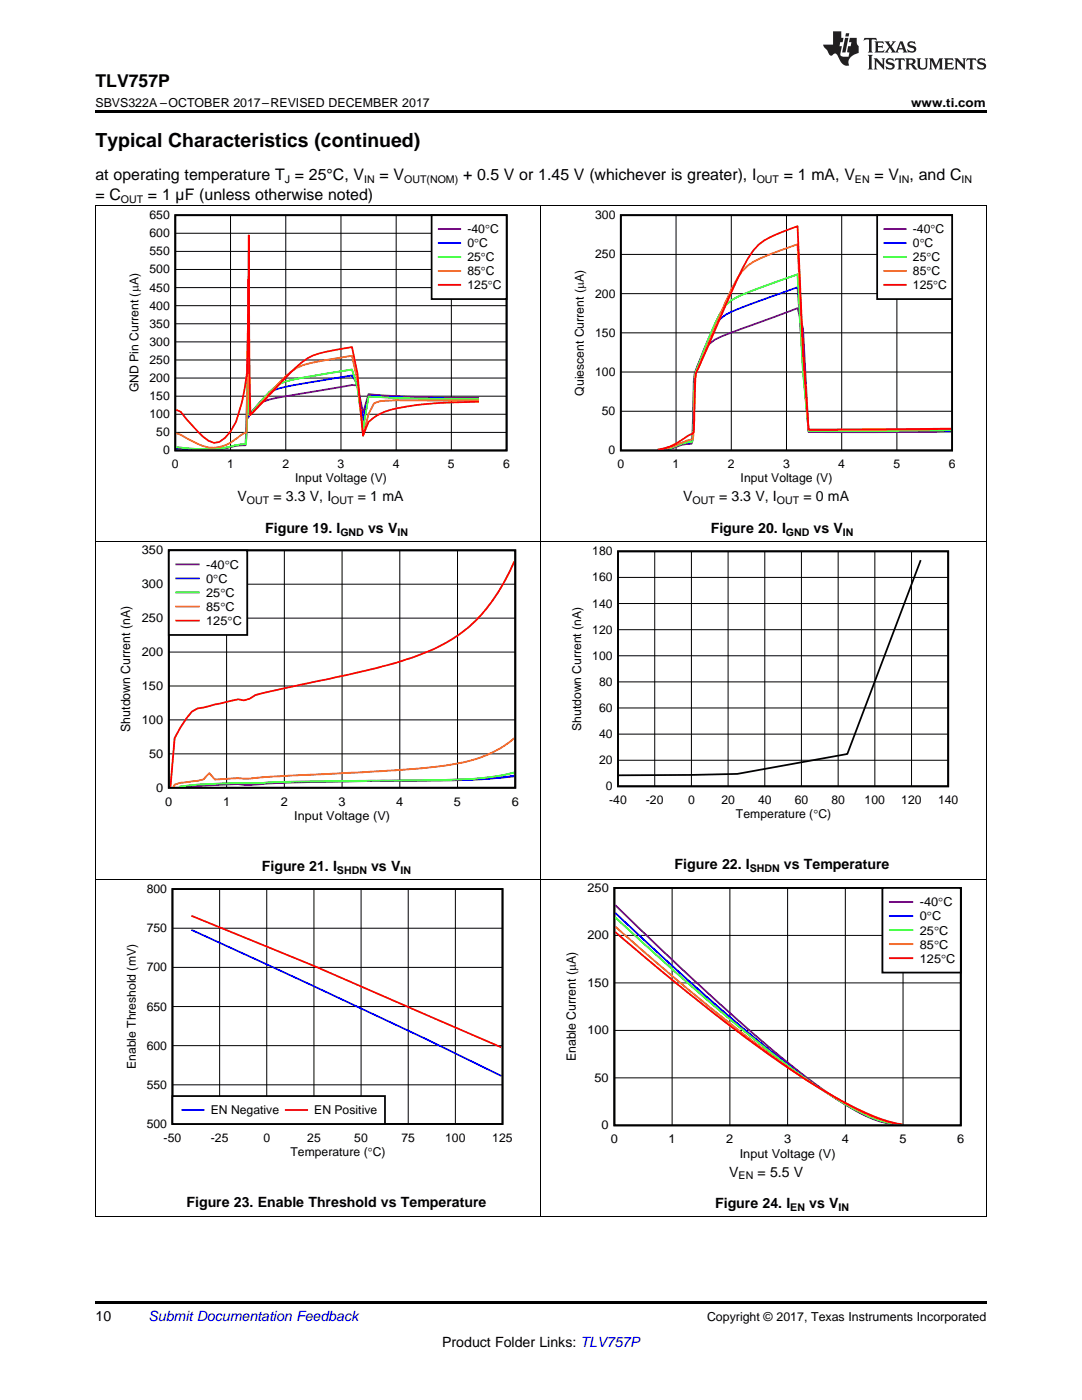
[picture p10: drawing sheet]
<svg xmlns="http://www.w3.org/2000/svg" width="216mm" height="279mm" viewBox="0 0 216 279" stroke-linecap="round" stroke-linejoin="round" font-family="sans-serif">
<path d="M19 259.7h177.8v.5h-177.8z" fill="#000"/>
<g fill="none" stroke="#000" stroke-width=".2">
<path d="M19.1 175.5v67.4M107.9 175.5v67.4M134.1 177.2v47.4M145.6 177.2v47.4M157.2 177.2v47.4M168.7 177.2v47.4M180.2 177.2v47.4M196.8 175.5v67.4M122.6 196.2h69.1M122.6 186.7h69.1M122.6 215.1h69.1M122.6 205.6h69.1"/>
<path d="M19 242.9h177.8"/>
</g>
<path d="M122.6 177.2h69.1v47.4h-69.1z" fill="none" stroke="#000" stroke-width=".36"/>
<path d="M122.8 180.6l11.3 10.9a334.3 334.3 0 0 0 30 25.8 46.1 46.1 0 0 0 11.5 6.5l2.9 .6" fill="none" stroke="#800080" stroke-width=".36"/>
<path d="M122.8 182.2l10.2 9.5a335 335 0 0 0 29.9 25 55.3 55.3 0 0 0 12.7 7l3.2 .7" fill="none" stroke="#00f" stroke-width=".36"/>
<path d="M122.8 183.1l9 8.2a334.5 334.5 0 0 0 31.1 25.4 59.7 59.7 0 0 0 12.7 7l3.4 .7" fill="none" stroke="#0f0" stroke-width=".36"/>
<path d="M122.8 184.9l5.6 4.9a333.2 333.2 0 0 0 34.5 27l1.2 .7a50.7 50.7 0 0 0 13.8 6.6l1.8 .3" fill="none" stroke="#f60" stroke-width=".36"/>
<path d="M122.8 186l4.4 3.8a336.7 336.7 0 0 0 34.6 26.3l2.3 1.4a58.1 58.1 0 0 0 13.8 6.5l2.2 .4" fill="none" stroke="#f00" stroke-width=".36"/>
<path d="M176.1 177.2h15.6v16.9h-15.6z" fill-rule="evenodd" fill="#fff"/>
<path d="M176.1 177.2h15.6v16.9h-15.6z" fill="none" stroke="#000" stroke-width=".36"/>
<path d="M177.6 180h4.4" fill="none" stroke="#800080" stroke-width=".36"/>
<path d="M177.6 182.8h4.4" fill="none" stroke="#00f" stroke-width=".36"/>
<path d="M177.6 185.6h4.4" fill="none" stroke="#0f0" stroke-width=".36"/>
<path d="M177.6 188.4h4.4" fill="none" stroke="#f60" stroke-width=".36"/>
<path d="M177.6 191.2h4.4" fill="none" stroke="#f00" stroke-width=".36"/>
<path d="M24.8 176.5h77.4v54.7h-77.4z" fill-rule="evenodd" fill="#fff"/>
<path d="M34.4 177.4h65.9v46.9h-65.9z" fill="none" stroke="#000" stroke-width=".35"/>
<path d="M43.8 177.4v46.9M53.2 177.4v46.9M62.6 177.4v46.9M72 177.4v46.9M81.5 177.4v46.9M90.9 177.4v46.9M34.4 193.1h65.9M34.4 185.2h65.9M34.4 216.5h65.9M34.4 208.7h65.9M34.4 200.9h65.9" fill="none" stroke="#000" stroke-width=".2"/>
<path d="M38.2 185.6a2294.3 2294.3 0 0 1 61.9 29.2" fill="none" stroke="#00f" stroke-width=".35"/>
<path d="M38.2 182.8l24.4 10 37.5 16.2" fill="none" stroke="#f00" stroke-width=".35"/>
<path d="M34.4 218.7h42.4v5.6h-42.4z" fill-rule="evenodd" fill="#fff"/>
<path d="M34.4 218.7h42.4v5.6h-42.4z" fill="none" stroke="#000" stroke-width=".35"/>
<path d="M36.4 221.5h4.2" fill="none" stroke="#00f" stroke-width=".35"/>
<path d="M57 221.5h4.3" fill="none" stroke="#f00" stroke-width=".35"/>
<g fill="none" stroke="#000" stroke-width=".2">
<path d="M19.1 108.2v67.3M33.7 116.6h69.1M45.2 109.8v47.4M56.7 109.8v47.4M68.3 109.8v47.4M79.8 109.8v47.4M91.3 109.8v47.4M107.9 108.2v67.3M196.8 108.2v67.3M33.7 136.9h69.1M33.7 130.1h69.1M33.7 123.4h69.1"/>
<path d="M33.7 150.4h69.1M33.7 143.7h69.1M19 175.5h177.8"/>
</g>
<path d="M33.7 109.8h69.1v47.4h-69.1z" fill="none" stroke="#000" stroke-width=".36"/>
<path d="M102.6 154.9a329.4 329.4 0 0 1-26.3 .9l-8 .2a263.4 263.4 0 0 0-18.5 .7 71.4 71.4 0 0 0-10.3 .2l-2.3 .1" fill="none" stroke="#800080" stroke-width=".36"/>
<path d="M102.6 154.8a120.2 120.2 0 0 1-19.4 1l-21.9 .2-10.3 .4-3.5-.1-8 .4-3.6 .3" fill="none" stroke="#00f" stroke-width=".36"/>
<path d="M102.6 154.2a64.5 64.5 0 0 1-15.9 1.5l-27.7 .3-6.9 .3-8 .1a57.5 57.5 0 0 0-8.4 .6" fill="none" stroke="#0f0" stroke-width=".36"/>
<path d="M102.6 147.3a25.5 25.5 0 0 1-13.6 5.5 405.4 405.4 0 0 1-28.8 1.9l-8.1 .4a16.1 16.1 0 0 1-4.6 .2l-4.6 .3-1.1-1.3-1.2 1.2-1.1 .3-3.5 .4-1.2 .4-.1 .4" fill="none" stroke="#f60" stroke-width=".36"/>
<path d="M102.6 112a33 33 0 0 1-11.3 14.9 52.8 52.8 0 0 1-17.3 6.7l-21.9 4.8-1.1 .3-1.2 .7-1.1 .4-1.2-.2-8 1.8-1.2 .6-2.3 3.2-1.2 2.1-.8 9.7" fill="none" stroke="#f00" stroke-width=".36"/>
<path d="M33.7 109.8h15.6v16.9h-15.6z" fill-rule="evenodd" fill="#fff"/>
<path d="M33.7 109.8h15.6v16.9h-15.6z" fill="none" stroke="#000" stroke-width=".36"/>
<path d="M35.2 112.6h4.5" fill="none" stroke="#800080" stroke-width=".36"/>
<path d="M35.2 115.4h4.5" fill="none" stroke="#00f" stroke-width=".36"/>
<path d="M35.2 118.2h4.5" fill="none" stroke="#0f0" stroke-width=".36"/>
<path d="M35.2 121h4.5" fill="none" stroke="#f60" stroke-width=".36"/>
<path d="M35.2 123.9h4.5" fill="none" stroke="#f00" stroke-width=".36"/>
<path d="M113.7 109.1h77.4v54.7h-77.4z" fill-rule="evenodd" fill="#fff"/>
<path d="M123.3 110h65.9v46.9h-65.9zM183.7 111.8l-14.6 38.7-22 3.9-23.6 .3" fill="none" stroke="#000" stroke-width=".35"/>
<g fill="none" stroke="#000" stroke-width=".2">
<path d="M19.1 41.1v67.1M107.9 41.1v67.1M196.8 41.1v67.1M19 108.1h177.8M123.3 115.2h65.9M130.6 110v46.9M138 110v46.9M145.3 110v46.9M152.6 110v46.9M159.9 110v46.9M167.2 110v46.9M174.6 110v46.9"/>
<path d="M181.9 110v46.9M123.3 136.1h65.9M123.3 130.9h65.9M123.3 125.7h65.9M123.3 120.4h65.9M123.3 151.7h65.9M123.3 146.5h65.9M123.3 141.3h65.9"/>
</g>
<path d="M25.3 42h76.4v54.8h-76.4z" fill-rule="evenodd" fill="#fff"/>
<path d="M35 42.9h66.1v47h-66.1z" fill="none" stroke="#000" stroke-width=".35"/>
<g fill="none" stroke="#000" stroke-width=".2">
<path d="M35 57.4h66.1M35 53.8h66.1M35 50.2h66.1M35 46.6h66.1M46 42.9v47M57 42.9v47M68 42.9v47M79.1 42.9v47M90.1 42.9v47M35 79.1h66.1M35 75.4h66.1M35 71.8h66.1"/>
<path d="M35 68.2h66.1M35 64.6h66.1M35 61h66.1M35 86.3h66.1M35 82.7h66.1"/>
</g>
<path d="M95.6 79.4h-4.4a250.7 250.7 0 0 1-17.7-.8l-1.1 3.8-1.1-5.5-1.1-.1-8.8 1.5a67 67 0 0 0-8.8 1.8l-1.1 .8-1.2 1.2-.7 .8-.1 .5-.1-11.9-.2 12.9-.2 4.5-1.9 .1a15.6 15.6 0 0 1-5.5 .7l-6.5-.1" fill="none" stroke="#800080" stroke-width=".35"/>
<path d="M95.6 79.5l-13.2-.1-8.9-.5-1.1 5-1.1-7.2-1.1-1.8-6.6 1.1a66.2 66.2 0 0 0-8.8 1.8 14.5 14.5 0 0 0-4.5 4.3l-.7 1-.2-7.3-.3 12.9a12.1 12.1 0 0 0-4.2 .7 59.7 59.7 0 0 1-9.8 .1" fill="none" stroke="#00f" stroke-width=".35"/>
<path d="M95.6 79.6l-12.1-.1-10-.4-1.1 6.5-1.1-8.2-1.1-3.7-5.5 .9a52.2 52.2 0 0 0-8.8 2 16.7 16.7 0 0 0-4.4 4.1l-1.8 2.2-.2-17.9-.4 23.6-2 .2a29.8 29.8 0 0 1-12 .5" fill="none" stroke="#0f0" stroke-width=".35"/>
<path d="M95.6 79.9h-16.5a11.8 11.8 0 0 0-4.5 .6l-1.1 2.2-1.1 4.3-1.1-11-1.1-5-6.6 1.1a11.3 11.3 0 0 0-7.7 4.1l-6.1 6.7-.3-27.1-.1 19.7-.2 10.8-1 .5a9.4 9.4 0 0 1-5.5 2.6 8.6 8.6 0 0 1-4.4-1.4l-2.2-1.2-1-.3" fill="none" stroke="#f60" stroke-width=".35"/>
<path d="M95.6 80.2a81 81 0 0 0-17.7 1.6 9.9 9.9 0 0 0-4.4 2.4l-1.1 2.7-1.1-12.3-1.1-5.3-4.4 .7a11.7 11.7 0 0 0-7.7 4.2l-8.1 8.6-.4-35.8-.3 27.3-1 5.8a13.1 13.1 0 0 1-3.4 7.3l-1.1 .8-1.1 .2a9.9 9.9 0 0 1-4.4-3.6l-2.2-2.6-1-.4" fill="none" stroke="#f00" stroke-width=".35"/>
<path d="M86.1 42.9h15v16.8h-15z" fill-rule="evenodd" fill="#fff"/>
<path d="M86.1 42.9h15v16.8h-15z" fill="none" stroke="#000" stroke-width=".35"/>
<path d="M87.6 45.7h4.2" fill="none" stroke="#800080" stroke-width=".35"/>
<path d="M87.6 48.5h4.2" fill="none" stroke="#00f" stroke-width=".35"/>
<path d="M87.6 51.3h4.2" fill="none" stroke="#0f0" stroke-width=".35"/>
<path d="M87.6 54.1h4.2" fill="none" stroke="#f60" stroke-width=".35"/>
<path d="M87.6 56.8h4.2" fill="none" stroke="#f00" stroke-width=".35"/>
<path d="M114.2 42h76.4v54.8h-76.4z" fill-rule="evenodd" fill="#fff"/>
<path d="M123.9 42.9h66.1v47h-66.1z" fill="none" stroke="#000" stroke-width=".35"/>
<path d="M123.9 58.6h66.1M123.9 50.8h66.1M134.9 42.9v47M145.9 42.9v47M156.9 42.9v47M168 42.9v47M179 42.9v47M123.9 74.2h66.1M123.9 66.4h66.1M123.9 82.1h66.1" fill="none" stroke="#000" stroke-width=".2"/>
<path d="M189.8 86.2h-28.5l-1.1-20.6-1.1-4.1-13.2 4.9a12.9 12.9 0 0 0-4.4 2.3l-1.1 1.6-1.1 2.4a9.9 9.9 0 0 0-.9 3.4l-.3 12-.1 .5h-.8a8.8 8.8 0 0 0-3.4 1l-.6 .1" fill="none" stroke="#800080" stroke-width=".35"/>
<path d="M189.8 86l-28.5 .1-2.2-28.8-11 4a14.7 14.7 0 0 0-4.4 2.4l-1.1 1.4-1.1 2.2-2.9 7.2-.5 13.8-2.1 .3-2.2 .9-1 .2" fill="none" stroke="#00f" stroke-width=".35"/>
<path d="M189.8 85.9l-28.5 .1-1.1-11.7-1.1-19.5-4.4 1.5a61.7 61.7 0 0 0-8.8 3.6l-1.1 1a37.8 37.8 0 0 0-4.4 9.2l-1.4 3.7a5 5 0 0 0-.5 2.7l-.2 9.2-.2 2.5-2.1 .4-2.2 .8-1.3 .3" fill="none" stroke="#0f0" stroke-width=".35"/>
<path d="M189.8 85.7l-28.5 .1-1.1-14.8-1.1-22.2a72.1 72.1 0 0 0-8.8 3.5l-1.1 .7-1.1 1.1a42.9 42.9 0 0 0-4.4 8.6l-5 12-.3 11.1-.2 1.9-1.1 .2-1.1 .5a13.6 13.6 0 0 1-4.2 1.3" fill="none" stroke="#f60" stroke-width=".35"/>
<path d="M189.8 85.5l-28.5 .2-1.1-15.7-1.1-24.8-3.3 1.2a11 11 0 0 0-6.6 5.2 288.9 288.9 0 0 0-8.8 19.5l-1.5 3.4-.5 11.5-.1 .5-1 .4a12.6 12.6 0 0 1-6.1 2.8" fill="none" stroke="#f00" stroke-width=".35"/>
<path d="M175 42.9h15v16.8h-15z" fill-rule="evenodd" fill="#fff"/>
<path d="M175 42.9h15v16.8h-15z" fill="none" stroke="#000" stroke-width=".35"/>
<path d="M176.5 45.7h4.2" fill="none" stroke="#800080" stroke-width=".35"/>
<path d="M176.5 48.5h4.2" fill="none" stroke="#00f" stroke-width=".35"/>
<path d="M176.5 51.3h4.2" fill="none" stroke="#0f0" stroke-width=".35"/>
<path d="M176.5 54.1h4.2" fill="none" stroke="#f60" stroke-width=".35"/>
<path d="M176.5 56.8h4.2" fill="none" stroke="#f00" stroke-width=".35"/>
<path d="M19 41.1h177.8" fill="none" stroke="#000" stroke-width=".2"/>
<path d="M19 22h177.8v.5h-177.8z" fill="#000"/>
<g fill="#231f20">
<path d="M172.5 7.6l-.1 .5 .4-.2h.6v.1v2.1l-.2 .4h.9l-.2-.4v-2.1l.1-.1h.5l.5 .2-.2-.5zM174.5 8.3l.2 .3v1.5l-.2 .4h1.8l.2-.6a1.04 1.04 0 0 1-1.3 .2v-.7h.6l.3 .2v-.6l-.3 .2h-.6v-.6l.8-.1 .4 .3-.2-.5zM176.5 8.3l.9 1.1-.9 1.1h.8l-.2-.2 .4-.7 .5 .7-.2 .2h1.5l-.2-.2 .2-.4h.9l.1 .4-.2 .2h1l-.3-.3-.7-1.9h-.5l-.9 2-.8-1 .9-1h-.8l.1 .3-.4 .5-.3-.6 .1-.2zM179.7 8.6l.4 1h-.7zM181.3 8.4a.63 .63 0 0 0-.2 .7 .63 .63 0 0 0 .6 .4l.6 .2 .1 .2a.75 .75 0 0 1-.7 .4 .75 .75 0 0 1-.6-.5l.1 .7 .1-.1a1.11 1.11 0 0 0 1.5-.6 1.13 1.13 0 0 0-1.2-.8l-.1-.4a1.04 1.04 0 0 1 1.2 .2l-.2-.5-.2 .1-.4-.2zM173.2 10.9l.2 .4v2.2l-.2 .4h1l-.3-.4v-2.2l.3-.4zM174.3 11.6l.3 .4v1.5l-.3 .4h.8l-.2-.4v-1.3l1.5 1.7v-1.9l.2-.4h-.7l.2 .4v.9l-1.1-1.3zM177 11.8a.62 .62 0 0 0-.2 .7 .62 .62 0 0 0 .6 .4l.6 .1 .1 .3a.76 .76 0 0 1-.7 .3 .76 .76 0 0 1-.7-.4l.2 .7 .1-.1a1.11 1.11 0 0 0 1.5-.6 1.13 1.13 0 0 0-1.2-.8l-.1-.4a1.04 1.04 0 0 1 1.2 .2l-.2-.6-.2 .1-.5-.1zM178.7 11.6l-.2 .6a.61 .61 0 0 1 .8-.3v1.6l-.2 .4h.9l-.2-.4v-1.6a.63 .63 0 0 1 .7 .3l-.1-.6zM180.6 11.6l.3 .4v1.5l-.3 .4h1l-.2-.2-.1-.8 .6 .2a.76 .76 0 0 0 1.2 .7l-1-1a.58 .58 0 0 0 .6-.5 .58 .58 0 0 0-.5-.6zM181.4 11.9h.1a.45 .45 0 0 1 .5 .1 .45 .45 0 0 1 .1 .5l-.8 .2zM182.9 11.6l.2 .2a2.17 2.17 0 0 0 .3 1.9 .99 .99 0 0 0 1.6-.6v-1.1l.2-.4h-.7l.2 .2a1.92 1.92 0 0 1-.2 1.8 .6 .6 0 0 1-.9-.5v-1.1l.2-.4zM185.4 11.6l.2 .4v1.5l-.2 .4h.7l-.2-.4v-1.4l.8 1.8 .8-1.8v1.4l-.2 .4h.9l-.2-.4v-1.5l.2-.4h-.8l-.6 1.5-.6-1.5zM188.4 11.6l.2 .4v1.5l-.2 .4h1.8l.1-.6a1.04 1.04 0 0 1-1.2 .1v-.6h.5l.4 .2v-.6l-.4 .2h-.5v-.7h.8l.3 .3-.1-.6zM190.5 11.6l.2 .4v1.5l-.2 .4h.7l-.2-.4v-1.3l1.5 1.7v-1.9l.2-.4h-.7l.2 .4v.9l-1.1-1.3zM192.9 11.6l-.1 .6a.61 .61 0 0 1 .7-.3l.1 1.6-.3 .4h1l-.3-.4 .1-1.6a.63 .63 0 0 1 .7 .3l-.1-.6zM195.2 11.8a.62 .62 0 0 0-.2 .7 .62 .62 0 0 0 .6 .4l.6 .1 .1 .3a.76 .76 0 0 1-.7 .3 .76 .76 0 0 1-.6-.4l.1 .7 .1-.1a1.11 1.11 0 0 0 1.6-.6 1.13 1.13 0 0 0-1.3-.8l-.1-.4a1.04 1.04 0 0 1 1.2 .2l-.1-.6-.2 .1-.5-.1z"/>
<path d="M166.2 6.3v2.6h-1.9v.4l.8 .9a.91 .91 0 0 0 1 .8 .56 .56 0 0 1 .5-.3 .56 .56 0 0 1 .5 .3l.4 .8a1.53 1.53 0 0 0 1.9 1.2 1.54 1.54 0 0 1 1-2.1l.9-.3v-1.4a1.52 1.52 0 0 1-.4-1.6h-1.3l-.2 .8h.5l-.2 .8h-.5l-.1 1v.2l.4 .1-.2 .8a1.93 1.93 0 0 1-1.6-.3l.3-1.8h-.5l.2-.8h.4l.2-.8h-.4v-1.3zM168.6 7.6l-.6 2.9h.7l.6-2.9zM168.8 6.6l-.1 .7h.6l.2-.7z"/>
</g>
<text font-size="3.9" x="19" y="29.3">Typical Characteristics (continued)</text>
<text font-size="3.5" x="19" y="17.3">TLV757P</text>
<g font-size="3.2">
<text x="19" y="36">at operating temperature T = 25°C, V</text>
<text x="75.7" y="36">= V</text>
<text x="92.4" y="36">+ 0.5 V or 1.45 V (whichever is greater), I</text>
<text x="156.4" y="36">= 1 mA, V</text>
<text x="174.5" y="36">= V , and C</text>
<text x="19" y="39.9">= C</text>
<text x="29.5" y="39.9">= 1 µF (unless otherwise noted)</text>
</g>
<g font-size="2.8">
<text x="47.4" y="100">V</text>
<text x="54.6" y="100">= 3.3 V, I</text>
<text x="71.4" y="100">= 1 mA</text>
<text x="136.3" y="100">V</text>
<text x="143.5" y="100">= 3.3 V, I</text>
<text x="160.3" y="100">= 0 mA</text>
<text x="52.9" y="106.4">Figure 19. I</text>
<text x="73.4" y="106.4">vs V</text>
<text x="141.8" y="106.4">Figure 20. I</text>
<text x="162.3" y="106.4">vs V</text>
<text x="52.2" y="173.8">Figure 21. I</text>
<text x="74" y="173.8">vs V</text>
<text x="134.6" y="173.4">Figure 22. I</text>
<text x="156.4" y="173.4">vs Temperature</text>
<text x="145.5" y="234.8">V</text>
<text x="151.2" y="234.8">= 5.5 V</text>
<text x="37.2" y="240.8">Figure 23. Enable Threshold vs Temperature</text>
<text x="142.7" y="241.2">Figure 24. I</text>
<text x="161.5" y="241.2">vs V</text>
<text x="19" y="263.6">10</text>
<text x="88.2" y="268.9">Product Folder Links: TLV757P</text>
</g>
<text font-size="2.8" fill="#0000c8" x="29.6" y="263.6">Submit Documentation Feedback</text>
<g font-size="2.5">
<text x="19" y="21.4">SBVS322A –OCTOBER 2017–REVISED DECEMBER 2017</text>
<text x="181.8" y="21.4">www.ti.com</text>
<text x="28.3" y="110.6">350</text>
<text x="41.1" y="113.5">-40q</text>
<text x="45.9" y="113.5">C</text>
<text x="28.3" y="117.4">300</text>
<text x="41.1" y="116.3">0qC</text>
<text x="41.1" y="119.1">25qC</text>
<text x="28.3" y="124.2">250</text>
<text x="41.1" y="121.9">85qC</text>
<text x="41.1" y="124.7">125</text>
<text x="45.4" y="124.7">qC</text>
<text x="28.3" y="130.9">200</text>
<text x="28.3" y="137.7">150</text>
<text x="26" y="146.1" transform="rotate(-90 26 146.1)">Shutdown Current (nA)</text>
<text x="28.3" y="144.5">100</text>
<text x="29.7" y="151.3">50</text>
<text x="31.2" y="158">0</text>
<text x="33" y="160.8">0</text>
<text x="44.5" y="160.8">1</text>
<text x="56" y="160.8">2</text>
<text x="67.5" y="160.8">3</text>
<text x="79.1" y="160.8">4</text>
<text x="90.6" y="160.8">5</text>
<text x="102.1" y="160.8">6</text>
<text x="58.7" y="163.6">Input Voltage (V)</text>
<text x="117.2" y="178">250</text>
<text x="183.5" y="180.9">-40qC</text>
<text x="183.5" y="183.7">0qC</text>
<text x="117.2" y="187.5">200</text>
<text x="183.5" y="186.5">25qC</text>
<text x="183.5" y="189.3">85qC</text>
<text x="117.2" y="197">150</text>
<text x="183.5" y="192.1">125qC</text>
<text x="117.2" y="206.4">100</text>
<text x="114.9" y="211.8" transform="rotate(-90 114.9 211.8)">Enable Current (PA)</text>
<text x="118.6" y="215.9">50</text>
<text x="120.1" y="225.4">0</text>
<text x="121.9" y="228.2">0</text>
<text x="133.4" y="228.2">1</text>
<text x="144.9" y="228.2">2</text>
<text x="147.6" y="231">Input Voltage (V)</text>
<text x="156.4" y="228.2">3</text>
<text x="168" y="228.2">4</text>
<text x="179.5" y="228.2">5</text>
<text x="191" y="228.2">6</text>
<text x="141.1" y="263.6">Copyright © 2017, Texas Instruments Incorporated</text>
</g>
<g font-size="2.4">
<text x="29.8" y="47.4">600</text>
<text x="29.8" y="43.7">650</text>
<text x="93.3" y="46.6">-40qC</text>
<text x="118.7" y="43.7">300</text>
<text x="182.2" y="46.6">-40qC</text>
<text x="29.8" y="51">550</text>
<text x="93.3" y="49.4">0qC</text>
<text x="93.3" y="52.2">25qC</text>
<text x="118.7" y="51.6">250</text>
<text x="182.2" y="49.4">0qC</text>
<text x="182.2" y="52.2">25qC</text>
<text x="29.8" y="58.2">450</text>
<text x="29.8" y="54.6">500</text>
<text x="93.3" y="54.9">85qC</text>
<text x="93.3" y="57.7">125qC</text>
<text x="118.7" y="59.4">200</text>
<text x="182.2" y="54.9">85qC</text>
<text x="182.2" y="57.7">125qC</text>
<text x="29.8" y="65.4">350</text>
<text x="29.8" y="61.8">400</text>
<text x="29.8" y="69">300</text>
<text x="118.7" y="67.2">150</text>
<text x="29.8" y="76.2">200</text>
<text x="29.8" y="72.6">250</text>
<text x="118.7" y="75">100</text>
<text x="27.6" y="78.3" transform="rotate(-90 27.6 78.3)">GND Pin Current (PA)</text>
<text x="29.8" y="83.5">100</text>
<text x="29.8" y="79.9">150</text>
<text x="116.5" y="78.9" transform="rotate(-90 116.5 78.9)">Quiescent Current (PA)</text>
<text x="120.1" y="82.9">50</text>
<text x="31.2" y="87.1">50</text>
<text x="32.6" y="90.7">0</text>
<text x="34.3" y="93.5">0</text>
<text x="45.3" y="93.5">1</text>
<text x="56.3" y="93.5">2</text>
<text x="67.4" y="93.5">3</text>
<text x="78.4" y="93.5">4</text>
<text x="89.4" y="93.5">5</text>
<text x="100.4" y="93.5">6</text>
<text x="121.5" y="90.7">0</text>
<text x="123.2" y="93.5">0</text>
<text x="134.2" y="93.5">1</text>
<text x="145.2" y="93.5">2</text>
<text x="156.3" y="93.5">3</text>
<text x="167.3" y="93.5">4</text>
<text x="178.3" y="93.5">5</text>
<text x="189.3" y="93.5">6</text>
<text x="58.9" y="96.3">Input Voltage (V)</text>
<text x="147.8" y="96.3">Input Voltage (V)</text>
<text x="118.2" y="110.8">180</text>
<text x="118.2" y="116">160</text>
<text x="118.2" y="121.2">140</text>
<text x="118.2" y="131.7">100</text>
<text x="118.2" y="126.5">120</text>
<text x="119.5" y="136.9">80</text>
<text x="119.5" y="142.1">60</text>
<text x="116" y="145.9" transform="rotate(-90 116 145.9)">Shutdown Current (nA)</text>
<text x="119.5" y="147.3">40</text>
<text x="119.5" y="152.5">20</text>
<text x="120.9" y="157.7">0</text>
<text x="121.6" y="160.5">-40</text>
<text x="128.9" y="160.5">-20</text>
<text x="137.3" y="160.5">0</text>
<text x="143.9" y="160.5">20</text>
<text x="151.3" y="160.5">40</text>
<text x="158.6" y="160.5">60</text>
<text x="165.9" y="160.5">80</text>
<text x="172.5" y="160.5">100</text>
<text x="179.8" y="160.5">120</text>
<text x="187.2" y="160.5">140</text>
<text x="146.9" y="163.3">Temperature (qC)</text>
<text x="29.3" y="178.2">800</text>
<text x="29.3" y="186">750</text>
<text x="29.3" y="193.9">700</text>
<text x="29.3" y="201.7">650</text>
<text x="29.3" y="209.5">600</text>
<text x="27.1" y="213.4" transform="rotate(-90 27.1 213.4)">Enable Threshold (mV)</text>
<text x="29.3" y="217.3">550</text>
<text x="29.3" y="225.1">500</text>
<text x="32.7" y="227.9">-50</text>
<text x="42" y="222.4">EN Negative</text>
<text x="42.1" y="227.9">-25</text>
<text x="52.6" y="227.9">0</text>
<text x="61.3" y="227.9">25</text>
<text x="62.7" y="222.4">EN Positive</text>
<text x="70.7" y="227.9">50</text>
<text x="80.1" y="227.9">75</text>
<text x="88.8" y="227.9">100</text>
<text x="98.2" y="227.9">125</text>
<text x="57.9" y="230.7">Temperature (qC)</text>
</g>
<g font-size="2.1">
<text x="24.1" y="40.5">OUT</text>
<text x="56.8" y="36.6">J</text>
<text x="72.7" y="36.6">IN</text>
<text x="80.6" y="36.6">OUT(NOM)</text>
<text x="151" y="36.6">OUT</text>
<text x="170.6" y="36.6">EN</text>
<text x="179.4" y="36.6">IN</text>
<text x="191.9" y="36.6">IN</text>
<text x="49.3" y="100.6">OUT</text>
<text x="66.1" y="100.6">OUT</text>
<text x="138.2" y="100.6">OUT</text>
<text x="155" y="100.6">OUT</text>
<text x="67.9" y="107">GND</text>
<text x="79.3" y="107">IN</text>
<text x="156.8" y="107">GND</text>
<text x="168.2" y="107">IN</text>
<text x="149.6" y="174">SHDN</text>
<text x="67.2" y="174.3">SHDN</text>
<text x="79.9" y="174.3">IN</text>
<text x="147.4" y="235.4">EN</text>
<text x="157.7" y="241.7">EN</text>
<text x="167.3" y="241.7">IN</text>
</g>
</svg>
